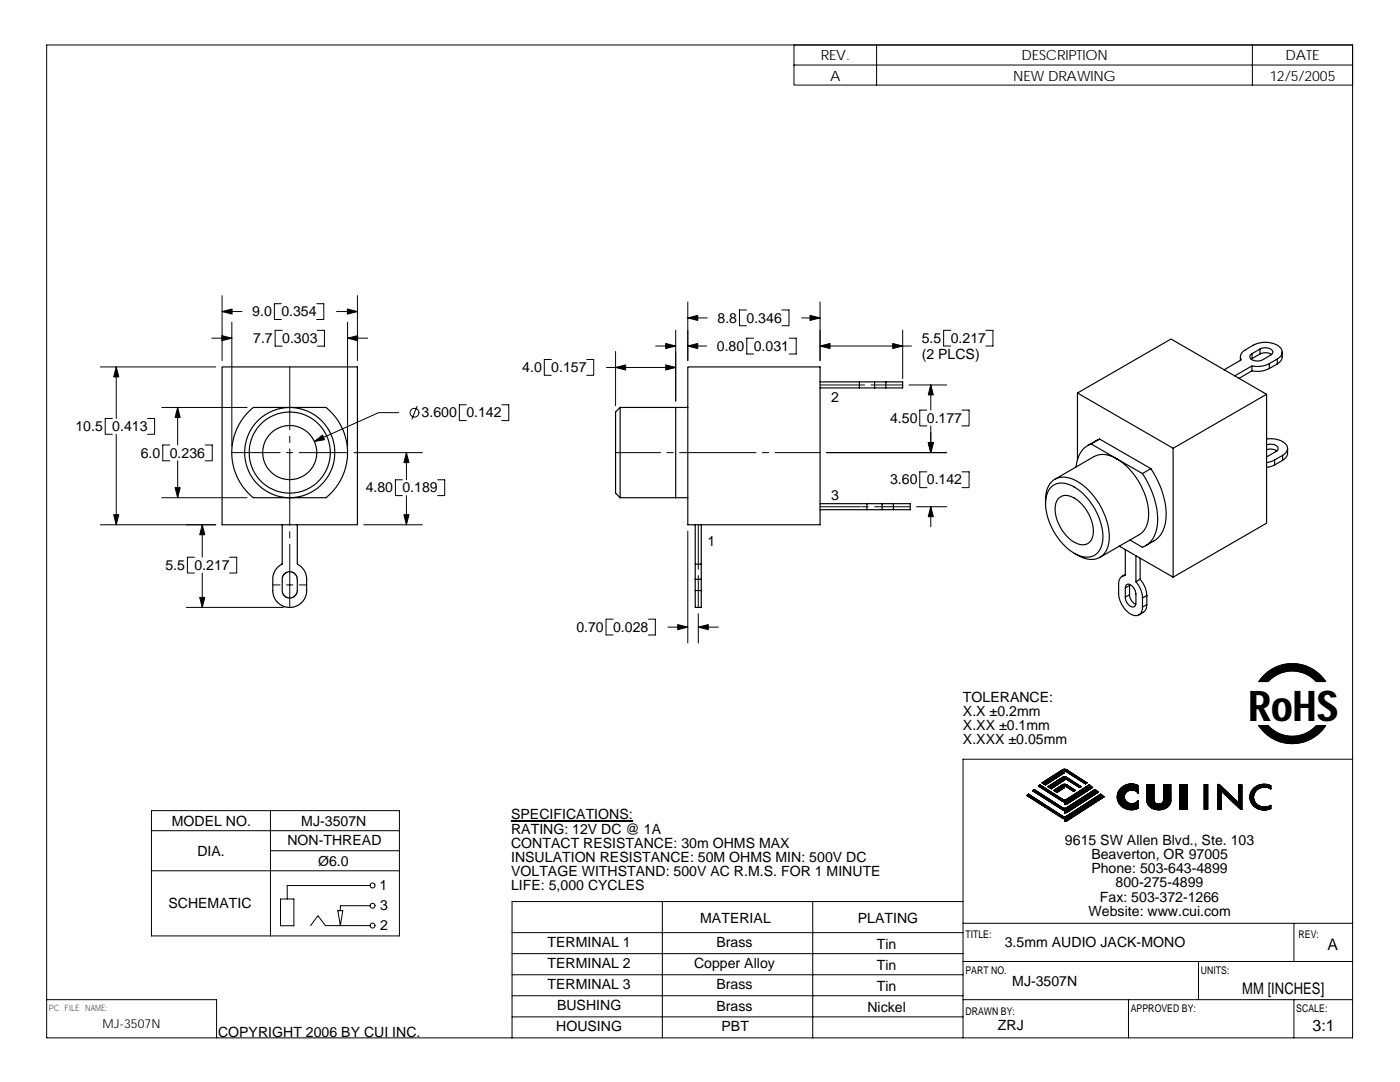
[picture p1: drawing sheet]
<svg xmlns="http://www.w3.org/2000/svg" width="279mm" height="216mm" viewBox="0 0 279 216" stroke-linecap="round" stroke-linejoin="round" font-family="sans-serif">
<g fill="none" stroke="#000" stroke-width=".2">
<path d="M9.3 9h260.6v198.1h-260.6zM158.5 9h111.4v8h-111.4zM158.5 13h111.4M174.9 9v8M249.9 9v8M44.3 59v12.9M71.3 59v12.9M20 73.2h23.1M23.2 73.2v10.3M42.3 67.5h4M44.3 62.2h4M46.3 64.3v24.7"/>
<path d="M56.2 60.6h-1.4v3.2h1.4M56.3 65.9h-1.4v3.2h1.4M57.8 73.2v12.6M63.2 60.6h1.4v3.2h-1.4M63.3 65.9h1.4v3.2h-1.4M67.2 62.2h4.1M69.4 67.5h4M69.4 64.3v24.7M110 71.7h-1.4v3.2h1.4M117.1 71.7h1.4v3.2h-1.4M121 73.3h13.9M122.9 70.1v10.8"/>
<path d="M130.9 69h4M134.9 65.9v14.1M137.3 69h3.7M137.3 60.3v11.6M137.3 63.4h3.8M149 61.8h-1.4v3.2h1.4M150.4 67.5h-1.4v3.1h1.4M156 61.8h1.5v3.2h-1.5M157.5 67.5h1.4v3.1h-1.4M160 63.4h3.7M163.7 69h18.2M163.7 76.8h8.9"/>
<path d="M163.7 60.3v11.6M173.8 76.8h6.3M180.1 65.9v9.6M181.4 76.8h7.5M185.8 76.8v5M189.7 65.9h-1.4v3.1h1.4M196.7 65.9h1.5v3.1h-1.5M22.4 83.5h-1.4v3.2h1.4M23.2 86.7v18M29.5 83.5h1.4v3.2h-1.4M32.3 81.3h17M32.3 99.3h17"/>
<path d="M33.9 88.8h-1.4v3.1h1.4M35.5 81.3v7.5M35.5 91.9v7.4M41 88.8h1.4v3.1h-1.4M46.3 90.3h9.6M57.2 90.3h1.2M57.8 87v1.3M57.8 89.6v15.2M59.7 90.3h9.7M70.6 90.3h13.7M79.6 82.3h-4l-12.9 5.8M80.3 95.7h-1.4v3.2h1.4"/>
<path d="M81.1 90.3v5.4M81.1 98.9v5.8M83.2 81.1l-1 2.5M87.3 95.7h1.5v3.2h-1.5M93.1 80.8h-1.4v3.1h1.4M100.1 80.8h1.4v3.1h-1.4M122.9 90.3h8.9M133.1 90.3h1.3M135.6 90.3h15.3M152.1 90.3h1.3M154.7 90.3h9M164.9 90.3h24"/>
<path d="M185 94.1h-1.4v3.2h1.4M185 81.8h-1.4v3.2h1.4M185.8 85v5.3M192 94.1h1.4v3.2h-1.4M192 81.8h1.4v3.2h-1.4M20 104.7h23.1M38.8 111.2h-1.4v3.1h1.4M40.4 104.7v6.5M40.4 114.3v6.9M45.8 111.2h1.4v3.1h-1.4M54.4 116.7h1.5M57.2 116.7h1.2"/>
<path d="M57.8 106.1v1.3M57.8 108.6v12.6M59.7 116.7h1.5M72.6 104.7h11.7M137.3 106v22.3M139.4 104.7v8.9M139.4 114.9v6.3M163.7 101.1h8.1M172 101.1h1.3M174.6 101.1h7.1M182.9 101.1h6M185.8 101.1v4"/>
<path d="M37.2 121.2h19.4M122.4 123.5h-1.5v3.2h1.5M129.4 123.5h1.4v3.2h-1.4M133.3 125.1h4M139.4 122.5v5.8M139.4 125.1h4M252.3 134.7a8 8 0 0 1 12.3 1.3h-1.9a6.5 6.5 0 0 0-9.6 0h-1.9zM204.9 158.7l.4-.2 6.7 4.3 .4 .2 .5-.2 6.8-4.3 .6 .5-7.3 4.7-.6 .2v-.5l-.4-.2zM206.1 157.8l.3-.3 5.9 3.8 .6-.2 5.6-3.6 .7 .6-6.2 4-.6 .1v-.5l-.4-.1zM207.2 156.8l.3-.2 4.8 3 .5-.1 4.6-2.9 .7 .5-5.1 3.3-.6 .1v-.5l-.4-.1zM208 156.2l4-2.6 .4-.1 .5 .1 4 2.6-.3 .2-4.1-2.6-.1 .4-3.8 2.4zM209.1 157l3-1.9 .3-.1 .4 .1 3 1.9-.3 .2-3-1.9-.1 .4-2.6 1.7z"/>
<path d="M210.3 157.7l2-1.2 .6 .1 1.7 1.1-.3 .2-1.8-1.1-.1 .4-1.5 .9zM223.8 157.1a3 3 0 0 1 3.3-.4v1.6a1.43 1.43 0 0 0-2.2-.3 1.43 1.43 0 0 0 .4 2.3 1.63 1.63 0 0 0 1.8-.5v1.5a2.73 2.73 0 0 1-3.1-.3 2.73 2.73 0 0 1-.8-3.1zM232.3 159.2a1.02 1.02 0 0 1-.7 1.2 1.02 1.02 0 0 1-1.2-.5M232.3 159.2v-2.6h1.4v3.2a2.48 2.48 0 0 1-4 1.4l-.5-.5-.3-.6v-3.5h1.4l.1 3.3M235.4 156.6h1.5v4.9h-1.5zM240.3 156.6h.7v4.9h-.7zM243 156.5h.3l3.9 3.7v-3.6h.6v4.9h-.2l-3.9-3.7v3.7h-.7zM250.3 157.2a3.1 3.1 0 0 1 3.3-.4v.6a2.09 2.09 0 0 0-2.8 .2 2.09 2.09 0 0 0-.1 2.8 2.38 2.38 0 0 0 2.9 .3v.6a2.69 2.69 0 0 1-3.3-.4 2.69 2.69 0 0 1-.3-3.4zM251.2 144.8h1.9a6.5 6.5 0 0 0 9.6 0h1.9a8 8 0 0 1-13.4 0zM269.9 151.5h-77.7v55.6M30.2 161.8h49.5v25h-49.5zM30.2 165.8h49.5"/>
<path d="M30.2 173.8h49.5M54 161.8v25M54 169.8h25.7M56 179.4h2.7v5.3h-2.7zM73.9 176.7h-16.6v2.7M102 163.8h24.3M132.2 179.9v27.2M162.2 179.9v27.2M192.2 179.9h-90v27.2M9.3 199.5h33.9v7.6M62 184.7l1.5-2 1.4 2h9M67.4 181.7h1l-.5 3z"/>
<path d="M73.9 180.7h-6v1M102.2 190.3h90M102.2 194.5h90M102.2 198.7h90M102.2 186.1h90M192.2 184.2h77.7M192.2 191.9h77.7M192.2 199.5h77.7M225.2 199.5v7.6M239.2 191.9v7.6M258.2 184.2v7.7M258.2 199.5v7.6"/>
<path d="M102.2 202.9h90"/>
<circle cx="82.7" cy="82.3" r=".88"/>
<circle cx="74.3" cy="176.7" r=".49"/>
<circle cx="74.4" cy="184.7" r=".49"/>
<circle cx="74.4" cy="180.7" r=".49"/>
</g>
<g fill="none" stroke="#000" stroke-width=".23">
<path d="M44.3 73.2h27v31.5h-27zM137.3 73.2h26.4v31.5h-26.4zM163.7 76.2h16.4v1.2h-3.3v-1.2M163.7 77.4h13.1M171.5 76.2v1.2M174.5 76.2v1.2M215 78.4l18.7-10.8 19.1 11.1M247.5 71.2v.7M249.6 70.7l1.9-1.1a2.01 2.01 0 0 1 2.5 .5 .67 .67 0 0 1-.4 .8l-1.6 .9a2.01 2.01 0 0 1-2.6-.5zM249.9 73v1M249.9 74l-2.6 1.5M249.9 70.6v.9"/>
<path d="M249.9 71.5l-.2 .2M251.5 69.6v1M253.3 73.5a5.1 5.1 0 0 1-3.4 .5M253.3 72.6v.9M253.7 70.7a2.19 2.19 0 0 0-2.2-.1l-1.6 .9M254.9 71.6a1.46 1.46 0 0 0 1-1.3 1.46 1.46 0 0 0-1-1.4 5.3 5.3 0 0 0-4.8 0l-1.6 .9a1.44 1.44 0 0 0-.8 2l-3.4 2M254.9 71.6l-1.6 1a5.5 5.5 0 0 1-3.4 .4l-3.5 2M254.9 71.6v1M254.9 72.6l-1.6 .9M255.9 70.3a1.95 1.95 0 0 1-1 2.3M49.4 82.3l1.2-1h14.4l.8 .6 1.4 1.7 1.2 2 .6 1.7 .4 2.6-.2 2.6-.6 2.1-1.1 2-1.3 1.7-1.1 1h-14.5l-.8-.6-1.4-1.7-1.2-2-.6-2-.4-2.4 .2-2.4 .7-2.3 1-1.9zM123.8 81.3h13.5"/>
<path d="M123.8 99.3h13.5M123.8 81.3l-.9 .9v16.2l.9 .9M123.8 81.3v18M134.9 81.3v18M209.9 97.1a3.7 3.7 0 0 1 4.5 .1 12.3 12.3 0 0 1 5.6 10.9 3.2 3.2 0 0 1-4.5 2.8 12 12 0 0 1-6.8-11.4l.2-.6a3.6 3.6 0 0 1 1-1.8zM211.2 99.5a2.4 2.4 0 0 1 3.2-.1 8 8 0 0 1 3.7 7.7 2.15 2.15 0 0 1-3.5 1.2 8.1 8.1 0 0 1-3.9-7.6zM217.8 88.6a5 5 0 0 0-3 4.6M217.8 88.6l5.1 2.9M219.5 87.6l-2.4 1.3M219.5 87.6l10.2 5.9M219.5 87.6l-1.7 1M222.9 91.5a4.5 4.5 0 0 0-4.5-.4l-7.9 4.5"/>
<path d="M222.9 91.5a13.7 13.7 0 0 1 6.3 12.1l-.3 1.2a3.5 3.5 0 0 1-1.5 1.9l-7.9 4.5M222.9 91.5l5.1 3M228 94.5a16 16 0 0 1 2.9 11 4.7 4.7 0 0 1-2.9 3.7l-2.5-1.4M229.7 93.5a16 16 0 0 1 2.9 11l-.2 .7a4.5 4.5 0 0 1-2.1 2.7l-1.7 1M229.7 93.5l-1.7 1M234.1 89.5l18.7-10.8v25.7l-18.7 10.8zM234.1 89.5l-19.1-11.1v13.4M252.8 87.6a4.3 4.3 0 0 1 4 1.3 1.42 1.42 0 0 1-.8 2M252.8 88.8a2.06 2.06 0 0 1 2.3 .5 .68 .68 0 0 1-.5 .8l-1.8 1M252.8 89.7a2.37 2.37 0 0 1 2 .3M254.4 92.8l-1.6 .5M254.4 91.8v1"/>
<path d="M256 90.9a7.2 7.2 0 0 1-2.8 1.3l-.4 .1M256 90.9v.9M256 91.8l-1.6 1M257 89.5a1.97 1.97 0 0 1-1 2.3M56.3 112.5l-.7 .5-.6 .7-.6 1.5 .1 3.4 .3 .9 .6 .7 .8 .6 .9 .3 1.1 .1 1-.3 .8-.5 .7-.7 .4-.9 .1-1M56.3 104.7v7.9M56.7 114.6l.6-.4 .8-.1 .7 .3 .4 .7 .1 3.1-.4 .6-.6 .5h-.5l-.6-.1-.5-.4-.3-.5-.1-3zM59.3 104.7v7.9l1 .7 .7 1.1 .2 .9v2.5M138.7 117.8h1.3v3.4h-1.3zM138.7 115.6h1.3M138.7 104.7v7.9M138.7 115.6v2.2"/>
<path d="M140 112.6h-1.3v3M140 104.7v13.1M163.7 100.5h18v1.2h-3.4v-1.2M163.7 101.7h14.6M173 100.5v1.2M176 100.5v1.2M208.7 100.5a4.8 4.8 0 0 1 1.9-4.9 5.3 5.3 0 0 1 5.6 1.3 13.8 13.8 0 0 1 5.1 11.2 3.6 3.6 0 0 1-5.1 3.2l-1.8-.9M223.4 109l10.7 6.2M224.6 109.7v5.2a1.45 1.45 0 0 0-1.4 1.6 6.9 6.9 0 0 0 .5 3.8 3.6 3.6 0 0 0 3.3 2.5 1.55 1.55 0 0 0 1-1.7M224.6 114.6l-.7 .4M224.8 116.7a1.56 1.56 0 0 1 1.9 1.5v2.2a.75 .75 0 0 1-.6 .8 .75 .75 0 0 1-.8-.5l-.5-.6-.2-.6v-2.4zM225.4 118.7a2.2 2.2 0 0 0 1.3 1.9"/>
<path d="M225.4 116.8l-.8 .5M225.4 118.7l-.8 .4M225.4 116.8v1.9M225.4 116.6v.2M226.7 110.9v5.2a5 5 0 0 1 1.3 3.2M227.5 115.6a5.2 5.2 0 0 1 1.4 3.2M227.5 115.6l-.8 .5M227.5 111.4v4.2M228 119.3v1.8M228.9 118.8v1.8l-.9 .5M228.9 118.8l-.9 .5M228.9 120.6l-.1 .5a1.92 1.92 0 0 1-1.5 1.6"/>
<circle cx="57.8" cy="90.3" r="8.1"/>
<circle cx="57.8" cy="90.3" r="9"/>
<circle cx="57.8" cy="90.3" r="5.4"/>
</g>
<g fill="#000" stroke="#000" stroke-width=".2">
<path d="M23.2 73.2l.5 2h-1z" fill-rule="evenodd"/>
<path d="M44.3 62.2l2-.5v1z" fill-rule="evenodd"/>
<path d="M44.3 67l2 .5-2 .5z" fill-rule="evenodd"/>
<path d="M69.4 67.5l2-.5v1z" fill-rule="evenodd"/>
<path d="M69.3 61.7l2 .5-2 .5z" fill-rule="evenodd"/>
<path d="M122.9 73.3l2-.5v1z" fill-rule="evenodd"/>
<path d="M132.9 68.5l2 .5-2 .6z" fill-rule="evenodd"/>
<path d="M132.9 72.8l2 .5-2 .5z" fill-rule="evenodd"/>
<path d="M137.3 69l2-.5v1.1z" fill-rule="evenodd"/>
<path d="M137.3 63.4l2-.5v1z" fill-rule="evenodd"/>
<path d="M163.7 69l2-.5v1.1z" fill-rule="evenodd"/>
<path d="M161.6 62.9l2.1 .5-2.1 .5z" fill-rule="evenodd"/>
<path d="M178.2 68.5l1.9 .5-1.9 .6z" fill-rule="evenodd"/>
<path d="M185.8 76.8l.5 2h-1z" fill-rule="evenodd"/>
<path d="M34.9 97.3h1.1l-.5 2z" fill-rule="evenodd"/>
<path d="M35.5 81.3l.5 2h-1.1z" fill-rule="evenodd"/>
<path d="M62.7 88.1l1.7-1.3 .4 .9z" fill-rule="evenodd"/>
<path d="M81.1 90.3l.5 2h-1z" fill-rule="evenodd"/>
<path d="M185.3 88.3h1l-.5 2z" fill-rule="evenodd"/>
<path d="M185.3 88.3h1l-.5 2z" fill-rule="evenodd"/>
<path d="M22.7 102.7h1l-.5 2z" fill-rule="evenodd"/>
<path d="M40.4 104.7l.5 2h-1z" fill-rule="evenodd"/>
<path d="M80.6 102.7h1l-.5 2z" fill-rule="evenodd"/>
<path d="M185.8 101.1l.5 2h-1z" fill-rule="evenodd"/>
<path d="M39.9 119.2h1l-.5 2z" fill-rule="evenodd"/>
<path d="M135.3 124.6l2 .5-2 .5z" fill-rule="evenodd"/>
<path d="M139.4 125.1l2-.5v1z" fill-rule="evenodd"/>
<path d="M252.1 134.9a8 8 0 0 1 12.5 1.1h-1.9a6.5 6.5 0 0 0-9.6 0h-1.9z" fill-rule="evenodd"/>
<path d="M210.3 157.7l2-1.2 .6 .1 1.7 1.1-.3 .2-1.7-1.1h-.2v.4l-1.5 .9z" fill-rule="evenodd"/>
<path d="M209.1 157l3.3-2 .4 .1 3 1.9-.3 .2-2.9-1.9h-.2v.4l-2.6 1.7z" fill-rule="evenodd"/>
<path d="M208 156.2l4.4-2.7h.4l4.1 2.7-.3 .2-4.1-2.6-.1 .4-3.8 2.4z" fill-rule="evenodd"/>
<path d="M251.2 144.8h1.9a6.5 6.5 0 0 0 9.6 0h1.9a8 8 0 0 1-13.4 0z" fill-rule="evenodd"/>
<path d="M250 157.5a2.93 2.93 0 0 1 2-1l1.5 .2 .1 .7a2.36 2.36 0 0 0-2.5 0 2.04 2.04 0 0 0-.5 2.8 2.04 2.04 0 0 0 2.6 .7l.4-.2v.6l-.6 .3h-1a2.84 2.84 0 0 1-2.5-1.9 2.43 2.43 0 0 1 .5-2.2z" fill-rule="evenodd"/>
<path d="M207.2 156.8l.3-.2 4.8 3 .6-.1 4.5-2.9 .7 .5-5.1 3.3-.6 .1v-.5l-.4-.1z" fill-rule="evenodd"/>
<path d="M204.9 158.7l.4-.2 6.7 4.4 .4 .1 .5-.2 6.8-4.3 .6 .5-7.3 4.7-.6 .2v-.5l-.4-.2z" fill-rule="evenodd"/>
<path d="M206.1 157.8l.3-.3 5.9 3.8 .6-.1 5.6-3.7 .7 .6-6.2 4-.6 .1v-.5l-.4-.1z" fill-rule="evenodd"/>
<path d="M223.6 157.3l1-.6a3 3 0 0 1 2.5 0v1.6l-.8-.6a1.58 1.58 0 0 0-1.9 1.1v.4a1.57 1.57 0 0 0 1.2 1.1 1.57 1.57 0 0 0 1.5-.5v1.5l-.6 .2a2.83 2.83 0 0 1-2-.2 2.44 2.44 0 0 1-.9-4z" fill-rule="evenodd"/>
<path d="M228.9 156.6h1.4l.1 3.3 .2 .4 .5 .2 .7-.2 .4-.4 .1-3.3h1.4v3.4a2.59 2.59 0 0 1-3.9 1.2l-.6-.5-.3-.7z" fill-rule="evenodd"/>
<path d="M235.4 156.6h1.5v4.9h-1.5z" fill-rule="evenodd"/>
<path d="M240.3 156.6h.7v4.9h-.7z" fill-rule="evenodd"/>
<path d="M243 156.5h.3l3.9 3.7v-3.6h.6v4.9h-.2l-3.9-3.7v3.7h-.7z" fill-rule="evenodd"/>
</g>
<path d="M102 163.9h24.3" fill="none" stroke="#000" stroke-width=".21"/>
<text font-size="8.5" x="249.1" y="143.9">RoHS</text>
<g font-size="3.2">
<text x="264.9" y="189.6">A</text>
<text x="247.9" y="198.2">MM [INCHES]</text>
<text x="261.9" y="205.7">3:1</text>
</g>
<g font-size="2.8">
<text x="163.8" y="12.1">REV.</text>
<text x="165.7" y="16.1">A</text>
<text x="202.2" y="16.1">NEW DRAWING</text>
<text x="203.8" y="12.1">DESCRIPTION</text>
<text x="253.4" y="16.1">12/5/2005</text>
<text x="256.6" y="12.1">DATE</text>
<text x="50.4" y="63.1">9.0</text>
<text x="56.2" y="63.1">0.354</text>
<text x="143.2" y="64.4">8.8 0.346</text>
<text x="50.5" y="68.4">7.7</text>
<text x="56.3" y="68.4">0.303</text>
<text x="143.1" y="70">0.80</text>
<text x="150.4" y="70">0.031</text>
<text x="183.9" y="71.6">(2 PLCS)</text>
<text x="183.9" y="68.4">5.5</text>
<text x="189.7" y="68.4">0.217</text>
<text x="104.2" y="74.3">4.0 0.157</text>
<text x="84.1" y="83.3">3.600 0.142</text>
<text x="165.9" y="80.2">2</text>
<text x="15" y="86">10.5</text>
<text x="22.4" y="86">0.413</text>
<text x="177.6" y="84.3">4.50 0.177</text>
<text x="28.1" y="91.3">6.0</text>
<text x="33.9" y="91.3">0.236</text>
<text x="73" y="98.3">4.80 0.189</text>
<text x="165.9" y="99.8">3</text>
<text x="177.6" y="96.7">3.60 0.142</text>
<text x="33" y="113.7">5.5 0.217</text>
<text x="141.2" y="109">1</text>
<text x="115" y="126.1">0.70</text>
<text x="122.4" y="126.1">0.028</text>
<text x="192.2" y="142.9">X.X ±0.2mm</text>
<text x="192.2" y="140.1">TOLERANCE:</text>
<text x="192.2" y="148.5">X.XXX ±0.05mm</text>
<text x="192.2" y="145.7">X.XX ±0.1mm</text>
<text x="34.3" y="164.8">MODEL NO.</text>
<text x="60.1" y="164.8">MJ-3507N</text>
<text x="102" y="166.3">RATING: 12V DC @ 1A</text>
<text x="102" y="163.5">SPECIFICATIONS:</text>
<text x="39.4" y="170.9">DIA.</text>
<text x="57.4" y="168.7">NON-THREAD</text>
<text x="63.5" y="172.8">Ø6.0</text>
<text x="102" y="172">INSULATION RESISTANCE: 50M OHMS MIN: 500V DC</text>
<text x="102" y="169.1">CONTACT RESISTANCE: 30m OHMS MAX</text>
<text x="212.5" y="168.6">9615 SW Allen Blvd., Ste. 103</text>
<text x="217.8" y="171.4">Beaverton, OR 97005</text>
<text x="75.7" y="177.6">1</text>
<text x="102" y="177.6">LIFE: 5,000 CYCLES</text>
<text x="102" y="174.8">VOLTAGE WITHSTAND: 500V AC R.M.S. FOR 1 MINUTE</text>
<text x="217.8" y="174.2">Phone: 503-643-4899</text>
<text x="219.5" y="179.9">Fax: 503-372-1266</text>
<text x="222.7" y="177.1">800-275-4899</text>
<text x="33.6" y="181.2">SCHEMATIC</text>
<text x="75.9" y="181.5">3</text>
<text x="75.9" y="185.5">2</text>
<text x="139.7" y="184.1">MATERIAL</text>
<text x="171.2" y="184.1">PLATING</text>
<text x="217.3" y="182.7">Website: www.cui.com</text>
<text x="109.3" y="188.9">TERMINAL 1</text>
<text x="143" y="189">Brass</text>
<text x="175" y="189.3">Tin</text>
<text x="200.5" y="188.9">3.5mm AUDIO JACK-MONO</text>
<text x="109.3" y="197.3">TERMINAL 3</text>
<text x="109.3" y="193.1">TERMINAL 2</text>
<text x="138.5" y="193.2">Copper Alloy</text>
<text x="143" y="197.4">Brass</text>
<text x="175" y="193.5">Tin</text>
<text x="175" y="197.7">Tin</text>
<text x="202" y="196.8">MJ-3507N</text>
<text x="111.2" y="201.5">BUSHING</text>
<text x="143" y="201.6">Brass</text>
<text x="173.1" y="201.9">Nickel</text>
<text x="43.5" y="206.9">COPYRIGHT 2006 BY CUI INC.</text>
<text x="111" y="205.8">HOUSING</text>
<text x="144" y="205.7">PBT</text>
<text x="199.2" y="205.5">ZRJ</text>
</g>
<text font-size="2.5" x="20.5" y="205.1">MJ-3507N</text>
<g font-size="2.1">
<text x="192.7" y="187.2">TITLE:</text>
<text x="259.2" y="187.2">REV:</text>
<text x="192.7" y="194.4">PART NO.</text>
<text x="239.6" y="194.4">UNITS:</text>
<text x="192.7" y="202.6">DRAWN BY:</text>
<text x="225.7" y="202">APPROVED BY:</text>
<text x="258.7" y="202">SCALE:</text>
</g>
<text font-size="1.7" x="9.8" y="201.6">PC FILE NAME:</text>
</svg>
